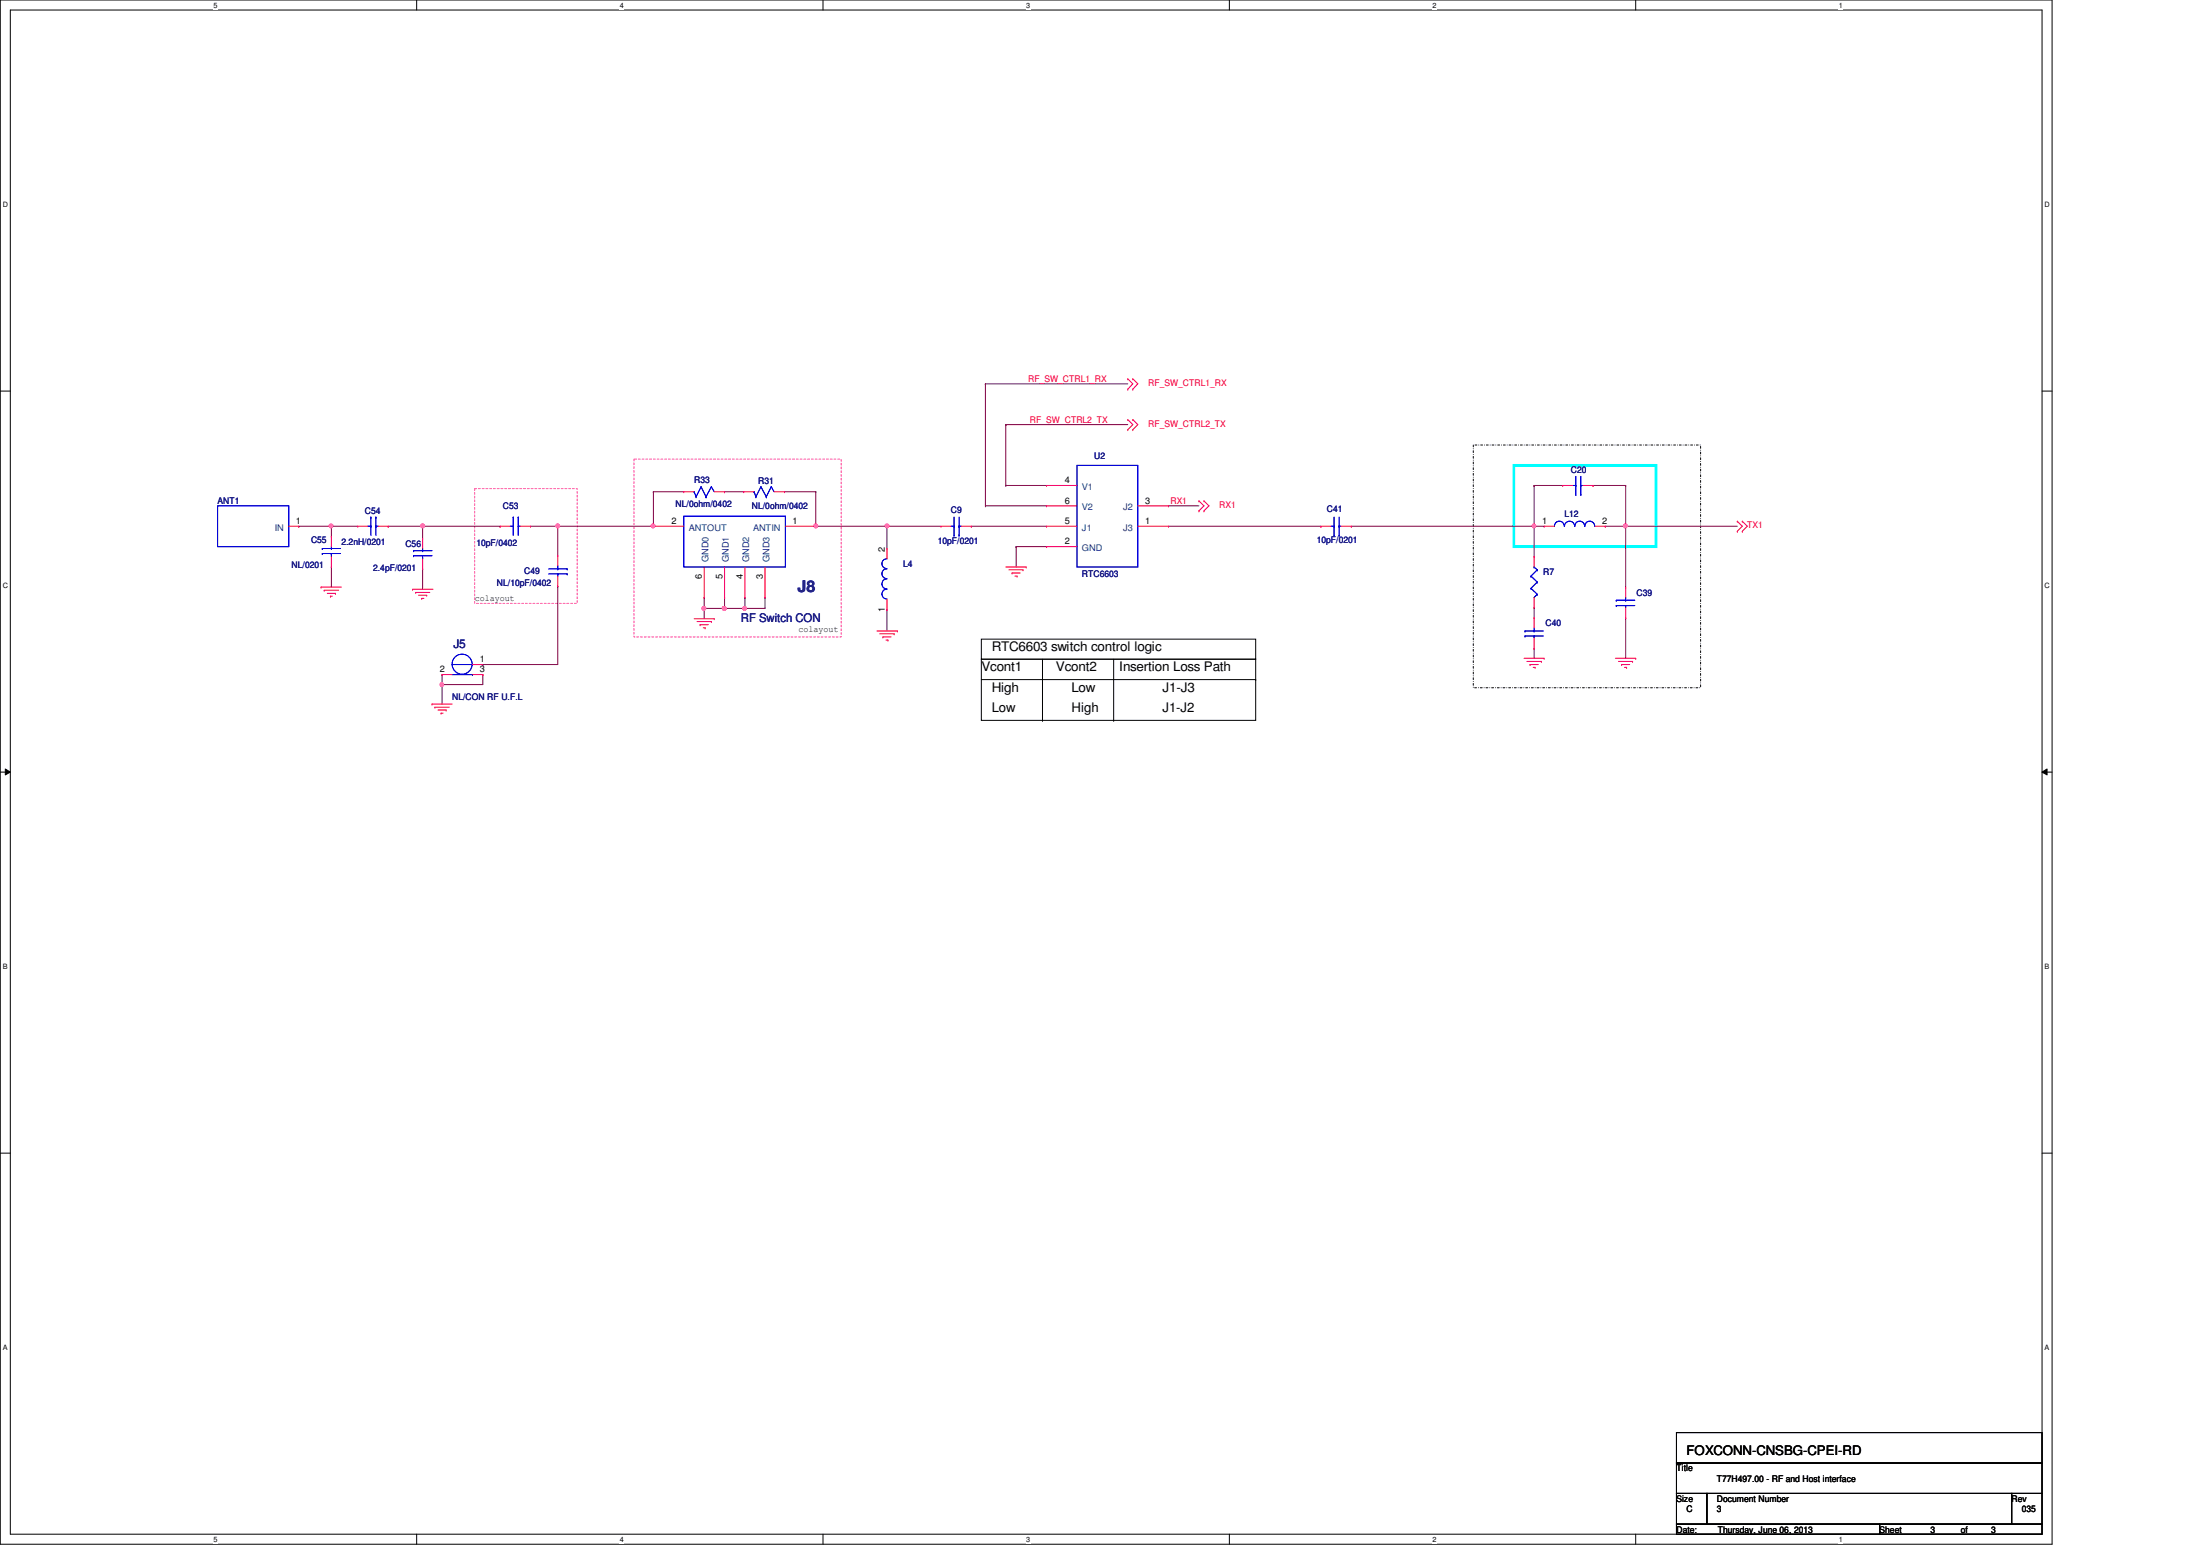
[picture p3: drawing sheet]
<svg xmlns="http://www.w3.org/2000/svg" width="297mm" height="210mm" viewBox="0 0 297 210" stroke-linecap="round" stroke-linejoin="round" font-family="sans-serif">
<path d="M0 0h277.1v208.4h-277.1zM1.4 1.4h274.3v205.7h-274.3z" fill="none" stroke="#000" stroke-width=".14"/>
<g fill="#fff">
<path d="M28.8 .1h.6v1.1h-.6z"/>
<path d="M28.8 207.2h.6v1.1h-.6z"/>
</g>
<path d="M56.3 0v1.4M56.3 207.1v1.3" fill="none" stroke="#000" stroke-width=".14"/>
<g fill="#fff">
<path d="M83.7 .1h.5v1.1h-.5z"/>
<path d="M83.7 207.2h.5v1.1h-.5z"/>
</g>
<path d="M111.1 0v1.4M111.1 207.1v1.3" fill="none" stroke="#000" stroke-width=".14"/>
<g fill="#fff">
<path d="M138.6 .1h.5v1.1h-.5z"/>
<path d="M138.6 207.2h.5v1.1h-.5z"/>
</g>
<path d="M166 0v1.4M166 207.1v1.3" fill="none" stroke="#000" stroke-width=".14"/>
<g fill="#fff">
<path d="M193.4 .1h.6v1.1h-.6z"/>
<path d="M193.4 207.2h.6v1.1h-.6z"/>
</g>
<path d="M220.8 0v1.4M220.8 207.1v1.3" fill="none" stroke="#000" stroke-width=".14"/>
<g fill="#fff">
<path d="M248.3 .1h.5v1.1h-.5z"/>
<path d="M248.3 207.2h.5v1.1h-.5z"/>
<path d="M.4 27.1h.7v1.1h-.7z"/>
<path d="M276.1 27.1h.7v1.1h-.7z"/>
<path d="M.4 78.5h.7v1.1h-.7z"/>
<path d="M276.1 78.5h.7v1.1h-.7z"/>
</g>
<path d="M0 52.8h1.4M275.7 52.8h1.4" fill="none" stroke="#000" stroke-width=".14"/>
<g fill="#fff">
<path d="M.4 129.9h.6v1.1h-.6z"/>
<path d="M276.1 129.9h.6v1.1h-.6z"/>
</g>
<path d="M0 104.2h1.4M.7 103.8l.7 .4-.7 .4zM275.7 104.2l.7-.4v.8zM275.7 104.2h1.4" fill="none" stroke="#000" stroke-width=".14"/>
<path d="M.7 103.8l.7 .4-.7 .4zM275.7 104.2l.7-.4v.8z" fill="#000"/>
<g fill="#fff">
<path d="M.4 181.4h.6v1.1h-.6z"/>
<path d="M276.1 181.4h.6v1.1h-.6z"/>
</g>
<path d="M132.5 89h37v8.2h-37zM132.5 86.3h37v2.7h-37zM132.5 91.7h37M140.8 97.2h.1M140.8 89v8.2M150.4 97.2h.1M150.4 89v8.2M169.5 91.7h.1M0 155.7h1.4M275.7 155.7h1.4" fill="none" stroke="#000" stroke-width=".14"/>
<path d="M198.9 60.1h30.7v32.7h-30.7z" fill="none" stroke="#000" stroke-width=".14" stroke-dasharray=".3 .3 0 .3"/>
<path d="M204.4 62.8h19.2v11h-19.2z" fill="none" stroke="#0ff" stroke-width=".38"/>
<path d="M64.1 66h13.8v15.4h-13.8zM85.6 62h28v24h-28z" fill="none" stroke="#f0f" stroke-width=".14" stroke-dasharray=".3 .3"/>
<path d="M133 51.8h.1M133 51.8v16.5M133 51.8h19.3M135.8 57.3h.1M135.8 57.3v8.2M135.8 57.3h16.5M137.2 73.8h.1M137.2 73.8v2.7M157.8 68.3h.1M157.8 68.3h4.1M219.5 71h.1M219.5 71h15.1" fill="none" stroke="#800040" stroke-width=".14"/>
<circle cx="219.5" cy="71" r=".26" fill="#f0f"/>
<circle cx="219.5" cy="71" r=".26" fill="none" stroke="#f0f" stroke-width=".14"/>
<path d="M157.8 71h20.5M178.3 71h.1M207.1 71h.1M207.1 71h1.4M207.1 71v4.1M219.5 71h.1M219.5 71v8.2M219.5 83.4h.1M219.5 83.4v5.5" fill="none" stroke="#800040" stroke-width=".14"/>
<path d="M206.9 70.8l.2-.1 .2 .2v.3h-.2h-.2z" fill-rule="evenodd" fill="#f0f"/>
<path d="M206.9 70.8l.2-.1 .2 .2v.3h-.2h-.2z" fill="none" stroke="#f0f" stroke-width=".14"/>
<g fill="none" stroke="#800040" stroke-width=".14">
<path d="M131.1 71h.1M131.1 71h10.2M133 68.3h.1M133 68.3h8.3M135.8 65.5h.1M135.8 65.5h5.5M137.2 73.8h.1M137.2 73.8h4.1M182.5 71h.1M207.1 65.5h.1M207.1 65.5v5.5h-24.6M207.1 65.5h3.9"/>
<path d="M215.1 65.5h.1M215.1 65.5h4.4M216.7 71h.1M219.5 65.5h.1M219.5 65.5v5.5h-2.8M95.1 80.6h.1M95.1 80.6v1.5M97.8 82.1h.1M97.8 82.1h5.5M100.6 82.1h.1M119.8 82.3h.1M119.8 82.3v2.9"/>
<path d="M207.1 82h.1M207.1 87.5h.1M207.1 82v1.4M207.1 87.5v1.4"/>
</g>
<circle cx="97.8" cy="82.1" r=".26" fill="#f0f"/>
<circle cx="97.8" cy="82.1" r=".26" fill="none" stroke="#f0f" stroke-width=".14"/>
<g fill="none" stroke="#800040" stroke-width=".14">
<path d="M71.6 71h3.7M75.3 71h.1M75.3 79.1h.1M75.3 71v4M75.3 79.1v10.6h-10.1M88.2 66.4h.1M88.2 66.4h4.1M97.8 66.4h.1M97.8 66.4h2.6M59.7 92.4h.1M65.2 89.7h.1M65.2 91.1h.1"/>
<path d="M65.2 91.1v1.3h-5.5M95.1 82.1h.1M95.1 82.1v1.4M95.1 82.1h2.7"/>
</g>
<circle cx="97.8" cy="82.1" r=".26" fill="#f0f"/>
<circle cx="97.8" cy="82.1" r=".26" fill="none" stroke="#f0f" stroke-width=".14"/>
<circle cx="95" cy="82.1" r=".26" fill="#f0f"/>
<circle cx="95" cy="82.1" r=".26" fill="none" stroke="#f0f" stroke-width=".14"/>
<path d="M100.6 80.6h.1M100.6 80.6v1.5M103.3 80.6h.1M103.3 80.6v1.5" fill="none" stroke="#800040" stroke-width=".14"/>
<circle cx="100.5" cy="82.1" r=".26" fill="#f0f"/>
<circle cx="100.5" cy="82.1" r=".26" fill="none" stroke="#f0f" stroke-width=".14"/>
<path d="M119.8 71h.1M119.8 71h7.2M97.8 80.6h.1M97.8 80.6v1.5" fill="none" stroke="#800040" stroke-width=".14"/>
<circle cx="119.8" cy="71" r=".26" fill="#f0f"/>
<circle cx="119.8" cy="71" r=".26" fill="none" stroke="#f0f" stroke-width=".14"/>
<path d="M52.4 71h.1M52.4 71h4.7M119.8 71h.1M119.8 71v3" fill="none" stroke="#800040" stroke-width=".14"/>
<circle cx="57.1" cy="71" r=".26" fill="#f0f"/>
<circle cx="57.1" cy="71" r=".26" fill="none" stroke="#f0f" stroke-width=".14"/>
<path d="M40.3 71h.1M40.3 71h4.4M44.7 76.5h.1M44.7 71h.1M44.7 71v1.4M44.7 76.5v2.7M57.1 71h.1M57.1 71v1.7" fill="none" stroke="#800040" stroke-width=".14"/>
<circle cx="44.7" cy="71" r=".26" fill="#f0f"/>
<circle cx="44.7" cy="71" r=".26" fill="none" stroke="#f0f" stroke-width=".14"/>
<path d="M44.7 71h.1M44.7 71h3.6M57.1 76.8h.1M57.1 76.8v2.7M59.7 91.1h.1M59.7 92.4h.1M59.7 91.1v3.9" fill="none" stroke="#800040" stroke-width=".14"/>
<path d="M59.5 92.2h.1l.3 .1-.1 .3-.2 .1-.1-.1z" fill-rule="evenodd" fill="#f0f"/>
<path d="M59.5 92.2h.1l.3 .1-.1 .3-.2 .1-.1-.1z" fill="none" stroke="#f0f" stroke-width=".14"/>
<path d="M57.1 71h10.4M67.5 71h.1M75.3 71h.1M75.3 71h12.9" fill="none" stroke="#800040" stroke-width=".14"/>
<circle cx="88.2" cy="71" r=".26" fill="#f0f"/>
<circle cx="88.2" cy="71" r=".26" fill="none" stroke="#f0f" stroke-width=".14"/>
<circle cx="75.3" cy="71" r=".26" fill="#f0f"/>
<circle cx="75.3" cy="71" r=".26" fill="none" stroke="#f0f" stroke-width=".14"/>
<path d="M88.2 66.4h.1M88.2 66.4v4.6M105.9 66.4h4.2M110.1 66.4h.1M110.1 71h.1M110.1 71h9.7M110.1 66.4v4.6M119.8 71h.1" fill="none" stroke="#800040" stroke-width=".14"/>
<circle cx="110.1" cy="71" r=".26" fill="#f0f"/>
<circle cx="110.1" cy="71" r=".26" fill="none" stroke="#f0f" stroke-width=".14"/>
<g fill="none" stroke="#f00" stroke-width=".14">
<path d="M152.3 52.5h.1M152.3 51.1h.1M152.3 58h.1M152.3 56.6h.1M152.3 51.1l.6 .7-.6 .7M152.3 56.6l.6 .7-.6 .7M152.9 52.5h.1M152.9 51.1h.1M152.9 58h.1M152.9 56.6h.1M152.9 51.1l.7 .7-.7 .7M152.9 56.6l.7 .7-.7 .7"/>
<path d="M39 71h1.3M40.3 71h.1M43.3 79.2h.1M43.3 79.2h2.8M43.8 79.7h.1M43.8 79.7h1.9M44.7 72.4h.1M44.7 76.5h.1M44.7 72.4v1.4M44.7 75.1v1.4M48.3 71h.1M48.3 71h1.4"/>
<path d="M51.1 71h1.3M52.4 71h.1M55.7 79.5h.1M55.7 79.5h2.8M56.1 80h.1M56.1 80h1.9M57.1 72.7h.1M57.1 76.8h.1M57.1 72.7v1.3M57.1 75.4v1.4M67.5 71h.1M67.5 71h1.4"/>
<path d="M70.2 71h1.4M71.6 71h.1M75.3 79.1h.1M75.3 75h.1M75.3 75v1.4M75.3 77.8v1.3M88.2 71h.1M88.2 71h4.1M92.3 66.4h.1M92.3 66.4h1.4M95.1 76.5v4.1M96.4 66.4h1.4"/>
<path d="M97.8 66.4h.1M97.8 76.5v4.1M100.4 66.4h.1M100.4 66.4h1.4M100.6 76.5v4.1M103.3 76.5v4.1M104.5 66.4h1.4M105.9 66.4h.1M106 71h4.1M110.1 71h.1M119.8 74h.1M119.8 74v1.4"/>
<path d="M127 71h.1M127 71h1.4M129.8 71h1.3M131.1 71h.1M135.8 76.5h2.8M136.2 76.9h1.9M136.6 77.3h.1M136.6 77.3h1.1M137 77.8h.3M137.3 77.8h.1M138.1 76.9h.1M138.6 76.5h.1"/>
<path d="M141.3 65.5h.1M141.3 68.3h.1M141.3 71h.1M141.3 73.8h.1M141.3 71h4.1M141.3 68.3h4.1M141.3 65.5h4.1M141.3 73.8h4.1M153.6 71h4.2M153.6 68.3h4.2M157.8 68.3h.1M157.8 71h.1"/>
<path d="M161.9 69h.1M161.9 67.6h.1M161.9 67.6l.7 .7-.7 .7M162.6 69h.1M162.6 67.6h.1M162.6 67.6l.6 .7-.6 .7M178.3 71h.1M178.3 71h1.4M181.1 71h1.4M182.5 71h.1M207.1 75.1h.1M207.1 75.1v1.4"/>
<path d="M208.5 71h.1M208.5 71h1.4M211 65.5h.1M211 65.5h1.3M213.7 65.5h1.4M215.1 65.5h.1M215.3 71h1.4M216.7 71h.1M219.5 79.2h.1M219.5 79.2v1.4M234.6 71.7h.1M234.6 70.4h.1"/>
<path d="M234.6 70.4l.6 .6-.6 .7M235.2 71.7h.1M235.2 70.4h.1M235.2 70.4l.7 .6-.7 .7M44.2 80.1h1.1M44.6 80.5h.1M44.6 80.5h.3M45.3 80.1h.1M56.5 80.3h1.1M56.9 80.8h.1M56.9 80.8h.3M57.6 80.3h.1"/>
<path d="M58.3 95h.1M58.3 95h2.7M58.7 95.5h.1M58.7 95.5h2M59.1 95.8h1.1M59.6 96.3h.1M59.6 96.3h.2M59.7 91.1h.1M59.7 91.1h1.3M60.2 95.8h.1M63.8 89.7h1.4M63.8 91.1h1.4"/>
<path d="M65.2 89.7h.1M65.2 91.1h.1M93.7 83.5h2.7M94.1 83.9h2M94.5 84.3h.1M94.5 84.3h1.1M94.9 84.8h.3M95.1 80.6h.1M95.2 84.8h.1M96.1 83.9h.1M96.4 83.5h.1M97.8 80.6h.1"/>
<path d="M100.6 80.6h.1M103.3 80.6h.1M118.4 85.2h2.8M118.8 85.6h1.9M119.2 86h.1M119.2 86h1.1M119.6 86.4h.3M119.8 82.3h.1M119.8 80.9v1.4M119.9 86.4h.1M120.7 85.6h.1M121.2 85.2h.1"/>
<path d="M205.8 88.9h2.7M206.2 89.3h1.9M206.6 89.7h.1M206.6 89.7h1.1M207 90.1h.3M207.1 82h.1M207.1 87.5h.1M207.1 83.4h.1M207.1 80.6v1.4M207.1 83.4v1.4M207.1 86.1v1.4M207.3 90.1h.1"/>
<path d="M208.1 89.3h.1M208.5 88.9h.1M218.1 88.9h2.7M218.5 89.3h1.9M218.9 89.7h.1M218.9 89.7h1.1M219.3 90.1h.3M219.5 83.4h.1M219.5 82v1.4M219.6 90.1h.1M220.4 89.3h.1M220.8 88.9h.1"/>
</g>
<path d="M226.4 193.4h49.3v4.1h-49.3zM226.4 197.5h49.3v4.1h-49.3zM226.4 201.6h4.1v4.1h-4.1zM226.4 205.7h27.4v1.4h-27.4zM230.5 201.6h41.1v4.1h-41.1zM253.8 205.7h21.9v1.4h-21.9zM271.6 201.6h4.1v4.1h-4.1z" fill="none" stroke="#000" stroke-width=".14"/>
<g fill="none" stroke="#00f" stroke-width=".14">
<path d="M29.4 68.3h9.6v5.5h-9.6zM43.5 74.7h.1M43.5 74h.1M43.5 74.7h2.5M43.5 74h2.5M44.7 74h.1M44.7 74.7h.1M44.7 73.8v.2M44.7 74.7v.4M49.7 71h.4M50.1 69.8h.1M50.1 71h.1"/>
<path d="M50.1 69.8v2.5M50.8 71h.1M50.8 69.8h.1M50.8 71h.3M50.8 69.8v2.5M55.8 75h.1M55.8 74.3h.1M55.8 75h2.5M55.8 74.3h2.5M57.1 74.3h.1M57.1 75h.1M57.1 74v.3"/>
<path d="M57.1 75v.4M68.9 71h.4M69.3 69.8h.1M69.3 71h.1M69.3 69.8v2.5M70 71h.1M70 69.8h.1M70 71h.2M70 69.8v2.5M74.1 76.8h2.5M74.1 77.5h2.5M75.3 77.5h.1"/>
<path d="M75.3 76.8h.1M75.3 76.4v.4M75.3 77.5v.3M76.6 76.8h.1M76.6 77.5h.1M92.3 69.7h13.7v6.8h-13.7zM93.7 66.4h.1M93.7 66.4l.3 .7M94 67.1h.1M94 67.1l.7-1.4 .6 1.4M95.3 67.1h.1M96.1 65.7h.1"/>
<path d="M96.1 65.7l-.8 1.4M96.1 65.7l.3 .7M101.8 66.4h.1M101.8 66.4l.3 .7M102.1 67.1h.1M102.1 67.1l.6-1.4 .8 1.4M103.5 67.1h.1M104.1 65.7h.1M104.1 65.7l-.6 1.4M104.1 65.7l.4 .7M119.8 79.5a.66 .66 0 0 0-.7 .7 .66 .66 0 0 0 .7 .7M119.8 78.1a.68 .68 0 0 0-.7 .7 .68 .68 0 0 0 .7 .7"/>
<path d="M119.8 76.8a.66 .66 0 0 0-.7 .6 .66 .66 0 0 0 .7 .7M119.8 75.4a.66 .66 0 0 0-.7 .7 .66 .66 0 0 0 .7 .7M128.4 71h.4M128.8 72.3h.1M128.8 71h.1M128.8 69.8v2.5M129.5 71h.1M129.5 72.3h.1M129.5 71h.3M129.5 69.8v2.5M145.4 62.8h8.2v13.7h-8.2zM179.7 71h.4"/>
<path d="M180.1 72.3h.1M180.1 71h.1M180.1 69.8v2.5M180.8 71h.1M180.8 72.3h.1M180.8 71h.3M180.8 69.8v2.5M206.7 79.4h.1M206.7 77.8h.1M206.7 79.4l.9 .8M206.7 77.8l.9 .8M207.1 76.5h.1"/>
<path d="M207.1 76.5l.5 .4M207.6 78.6h.1M207.6 76.9h.1M207.6 78.6l-.9 .8M207.6 76.9l-.9 .9M209.9 71a.66 .66 0 0 1 .6-.6 .66 .66 0 0 1 .7 .6M211.2 71a.68 .68 0 0 1 .7-.6 .68 .68 0 0 1 .7 .6M212.3 65.5h.5M212.6 71a.66 .66 0 0 1 .7-.6 .66 .66 0 0 1 .6 .6M212.8 66.8h.1M212.8 65.5h.1M212.8 64.3v2.5"/>
<path d="M213.4 65.5h.1M213.4 66.8h.1M213.4 65.5h.3M213.4 64.3v2.5M214 71a.66 .66 0 0 1 .6-.6 .66 .66 0 0 1 .7 .6M61 89.7h2.8M61 91.1h2.8M63.8 89.7h.1M63.8 91.1h.1M205.9 85.2h.1M205.9 85.9h.1M205.9 85.2h2.5"/>
<path d="M205.9 85.9h2.5M207.1 85.9h.1M207.1 85.2h.1M207.1 84.8v.4M207.1 85.9v.2M207.6 80.2h.1M207.6 80.2l-.5 .4M218.2 81h.1M218.2 81.7h.1M218.2 81h2.5M218.2 81.7h2.5M219.5 81.7h.1"/>
<path d="M219.5 81h.1M219.5 80.6v.4M219.5 81.7v.3"/>
<circle cx="62.4" cy="89.7" r="1.35"/>
</g>
<circle cx="219.5" cy="71" r=".26" fill="#f0f"/>
<circle cx="219.5" cy="71" r=".26" fill="none" stroke="#f0f" stroke-width=".14"/>
<path d="M206.9 70.8l.2-.1 .2 .2v.3h-.2h-.2z" fill-rule="evenodd" fill="#f0f"/>
<path d="M206.9 70.8l.2-.1 .2 .2v.3h-.2h-.2z" fill="none" stroke="#f0f" stroke-width=".14"/>
<circle cx="97.8" cy="82.1" r=".26" fill="#f0f"/>
<circle cx="97.8" cy="82.1" r=".26" fill="none" stroke="#f0f" stroke-width=".14"/>
<circle cx="97.8" cy="82.1" r=".26" fill="#f0f"/>
<circle cx="97.8" cy="82.1" r=".26" fill="none" stroke="#f0f" stroke-width=".14"/>
<circle cx="95" cy="82.1" r=".26" fill="#f0f"/>
<circle cx="95" cy="82.1" r=".26" fill="none" stroke="#f0f" stroke-width=".14"/>
<circle cx="100.5" cy="82.1" r=".26" fill="#f0f"/>
<circle cx="100.5" cy="82.1" r=".26" fill="none" stroke="#f0f" stroke-width=".14"/>
<circle cx="119.8" cy="71" r=".26" fill="#f0f"/>
<circle cx="119.8" cy="71" r=".26" fill="none" stroke="#f0f" stroke-width=".14"/>
<circle cx="57.1" cy="71" r=".26" fill="#f0f"/>
<circle cx="57.1" cy="71" r=".26" fill="none" stroke="#f0f" stroke-width=".14"/>
<circle cx="44.7" cy="71" r=".26" fill="#f0f"/>
<circle cx="44.7" cy="71" r=".26" fill="none" stroke="#f0f" stroke-width=".14"/>
<path d="M59.5 92.2h.1l.3 .1-.1 .3-.2 .1-.1-.1z" fill-rule="evenodd" fill="#f0f"/>
<path d="M59.5 92.2h.1l.3 .1-.1 .3-.2 .1-.1-.1z" fill="none" stroke="#f0f" stroke-width=".14"/>
<circle cx="88.2" cy="71" r=".26" fill="#f0f"/>
<circle cx="88.2" cy="71" r=".26" fill="none" stroke="#f0f" stroke-width=".14"/>
<circle cx="75.3" cy="71" r=".26" fill="#f0f"/>
<circle cx="75.3" cy="71" r=".26" fill="none" stroke="#f0f" stroke-width=".14"/>
<circle cx="110.1" cy="71" r=".26" fill="#f0f"/>
<circle cx="110.1" cy="71" r=".26" fill="none" stroke="#f0f" stroke-width=".14"/>
<text font-size="2.2" fill="#000080" x="107.7" y="79.9">J8</text>
<g font-size="1.8">
<text x="133.9" y="87.9">RTC6603 switch control logic</text>
<text x="132.5" y="90.6">Vcont1</text>
<text x="133.9" y="93.3">High</text>
<text x="142.6" y="90.6">Vcont2</text>
<text x="144.7" y="93.3">Low</text>
<text x="151.1" y="90.6">Insertion Loss Path</text>
<text x="157" y="93.3">J1-J3</text>
<text x="133.9" y="96.1">Low</text>
<text x="144.7" y="96.1">High</text>
<text x="157" y="96.1">J1-J2</text>
<text x="227.7" y="196.3">FOXCONN-CNSBG-CPEI-RD</text>
</g>
<g font-size="1.6" fill="#000080">
<text x="100" y="84">RF Switch CON</text>
<text x="61.2" y="87.4">J5</text>
</g>
<g font-size="1.2" fill="#f00">
<text x="138.8" y="51.6">RF_SW_CTRL1_RX</text>
<text x="155" y="52.2">RF_SW_CTRL1_RX</text>
<text x="139.1" y="57.1">RF_SW_CTRL2_TX</text>
<text x="155" y="57.6">RF_SW_CTRL2_TX</text>
<text x="158" y="68">RX1</text>
<text x="164.6" y="68.6">RX1</text>
<text x="235.9" y="71.3">TX1</text>
</g>
<g font-size="1.2" fill="#000080">
<text x="93.7" y="65.2">R33</text>
<text x="102.4" y="65.3">R31</text>
<text x="147.7" y="62">U2</text>
<text x="212.1" y="63.8">C20</text>
<text x="29.4" y="68.1">ANT1</text>
<text x="49.3" y="69.4">C54</text>
<text x="67.9" y="68.7">C53</text>
<text x="91.2" y="68.5">NL/0ohm/0402</text>
<text x="101.5" y="68.7">NL/0ohm/0402</text>
<text x="128.4" y="69.3">C9</text>
<text x="179.2" y="69.2">C41</text>
<text x="211.2" y="69.8">L12</text>
<text x="39.4" y="76.7">NL/0201</text>
<text x="42" y="73.3">C55</text>
<text x="46.1" y="73.5">2.2nH/0201</text>
<text x="50.4" y="77.1">2.4pF/0201</text>
<text x="54.7" y="73.8">C56</text>
<text x="64.3" y="73.7">10pF/0402</text>
<text x="70.8" y="77.5">C49</text>
<text x="122" y="76.6">L4</text>
<text x="126.6" y="73.4">10pF/0201</text>
<text x="146.1" y="77.9">RTC6603</text>
<text x="177.8" y="73.3">10pF/0201</text>
<text x="208.4" y="77.7">R7</text>
<text x="67.1" y="79.2">NL/10pF/0402</text>
<text x="221" y="80.4">C39</text>
<text x="208.7" y="84.5">C40</text>
<text x="61" y="94.5">NL/CON RF U.F.L</text>
</g>
<g font-size="1.2">
<text x="143.8" y="65.2">4</text>
<text x="40" y="70.7">1</text>
<text x="90.7" y="70.7">2</text>
<text x="107" y="70.7">1</text>
<text x="143.8" y="68">6</text>
<text x="143.8" y="70.7">5</text>
<text x="154.6" y="68">3</text>
<text x="154.6" y="70.7">1</text>
<text x="208.2" y="70.7">1</text>
<text x="216.3" y="70.7">2</text>
<text x="119.5" y="74.5" transform="rotate(-90 119.5 74.5)">2</text>
<text x="143.8" y="73.5">2</text>
<text x="64.1" y="81.1">colayout</text>
<text x="94.8" y="78.2" transform="rotate(-90 94.8 78.2)">6</text>
<text x="97.5" y="78.2" transform="rotate(-90 97.5 78.2)">5</text>
<text x="100.3" y="78.2" transform="rotate(-90 100.3 78.2)">4</text>
<text x="103" y="78.2" transform="rotate(-90 103 78.2)">3</text>
<text x="119.5" y="82.6" transform="rotate(-90 119.5 82.6)">1</text>
<text x="64.8" y="89.4">1</text>
<text x="107.8" y="85.3">colayout</text>
<text x="59.4" y="90.8">2</text>
<text x="64.8" y="90.8">3</text>
<text x="226.4" y="198.6">Title</text>
<text x="226.4" y="202.7">Size</text>
<text x="231.8" y="200">T77H497.00 - RF and Host interface</text>
<text x="231.8" y="202.7">Document Number</text>
<text x="271.6" y="202.7">Rev</text>
<text x="226.4" y="206.9">Date:</text>
<text x="227.7" y="204.1">C</text>
<text x="231.8" y="204.1">3</text>
<text x="231.9" y="206.9">Thursday, June 06, 2013</text>
<text x="253.8" y="206.9">Sheet</text>
<text x="260.6" y="206.9">3</text>
<text x="264.7" y="206.9">of</text>
<text x="268.9" y="206.9">3</text>
<text x="273" y="204.1">035</text>
</g>
<g font-size="1.2" fill="#004080">
<text x="37.1" y="71.6">IN</text>
<text x="93" y="71.6">ANTOUT</text>
<text x="101.7" y="71.6">ANTIN</text>
<text x="146.1" y="66.1">V1</text>
<text x="146.1" y="68.9">V2</text>
<text x="146.1" y="71.6">J1</text>
<text x="151.6" y="68.9">J2</text>
<text x="151.6" y="71.6">J3</text>
<text x="95.7" y="75.9" transform="rotate(-90 95.7 75.9)">GND0</text>
<text x="98.4" y="75.9" transform="rotate(-90 98.4 75.9)">GND1</text>
<text x="101.2" y="75.9" transform="rotate(-90 101.2 75.9)">GND2</text>
<text x="103.9" y="75.9" transform="rotate(-90 103.9 75.9)">GND3</text>
<text x="146.1" y="74.4">GND</text>
</g>
<g font-size="1">
<text x="28.8" y="1">5</text>
<text x="83.7" y="1">4</text>
<text x="138.6" y="1">3</text>
<text x="193.4" y="1">2</text>
<text x="248.3" y="1">1</text>
<text x=".4" y="27.9">D</text>
<text x="276.1" y="27.9">D</text>
<text x=".4" y="79.4">C</text>
<text x="276.1" y="79.4">C</text>
<text x=".4" y="130.8">B</text>
<text x="276.1" y="130.8">B</text>
<text x=".4" y="182.2">A</text>
<text x="276.1" y="182.2">A</text>
<text x="28.8" y="208.1">5</text>
<text x="83.7" y="208.1">4</text>
<text x="138.6" y="208.1">3</text>
<text x="193.4" y="208.1">2</text>
<text x="248.3" y="208.1">1</text>
</g>
</svg>
